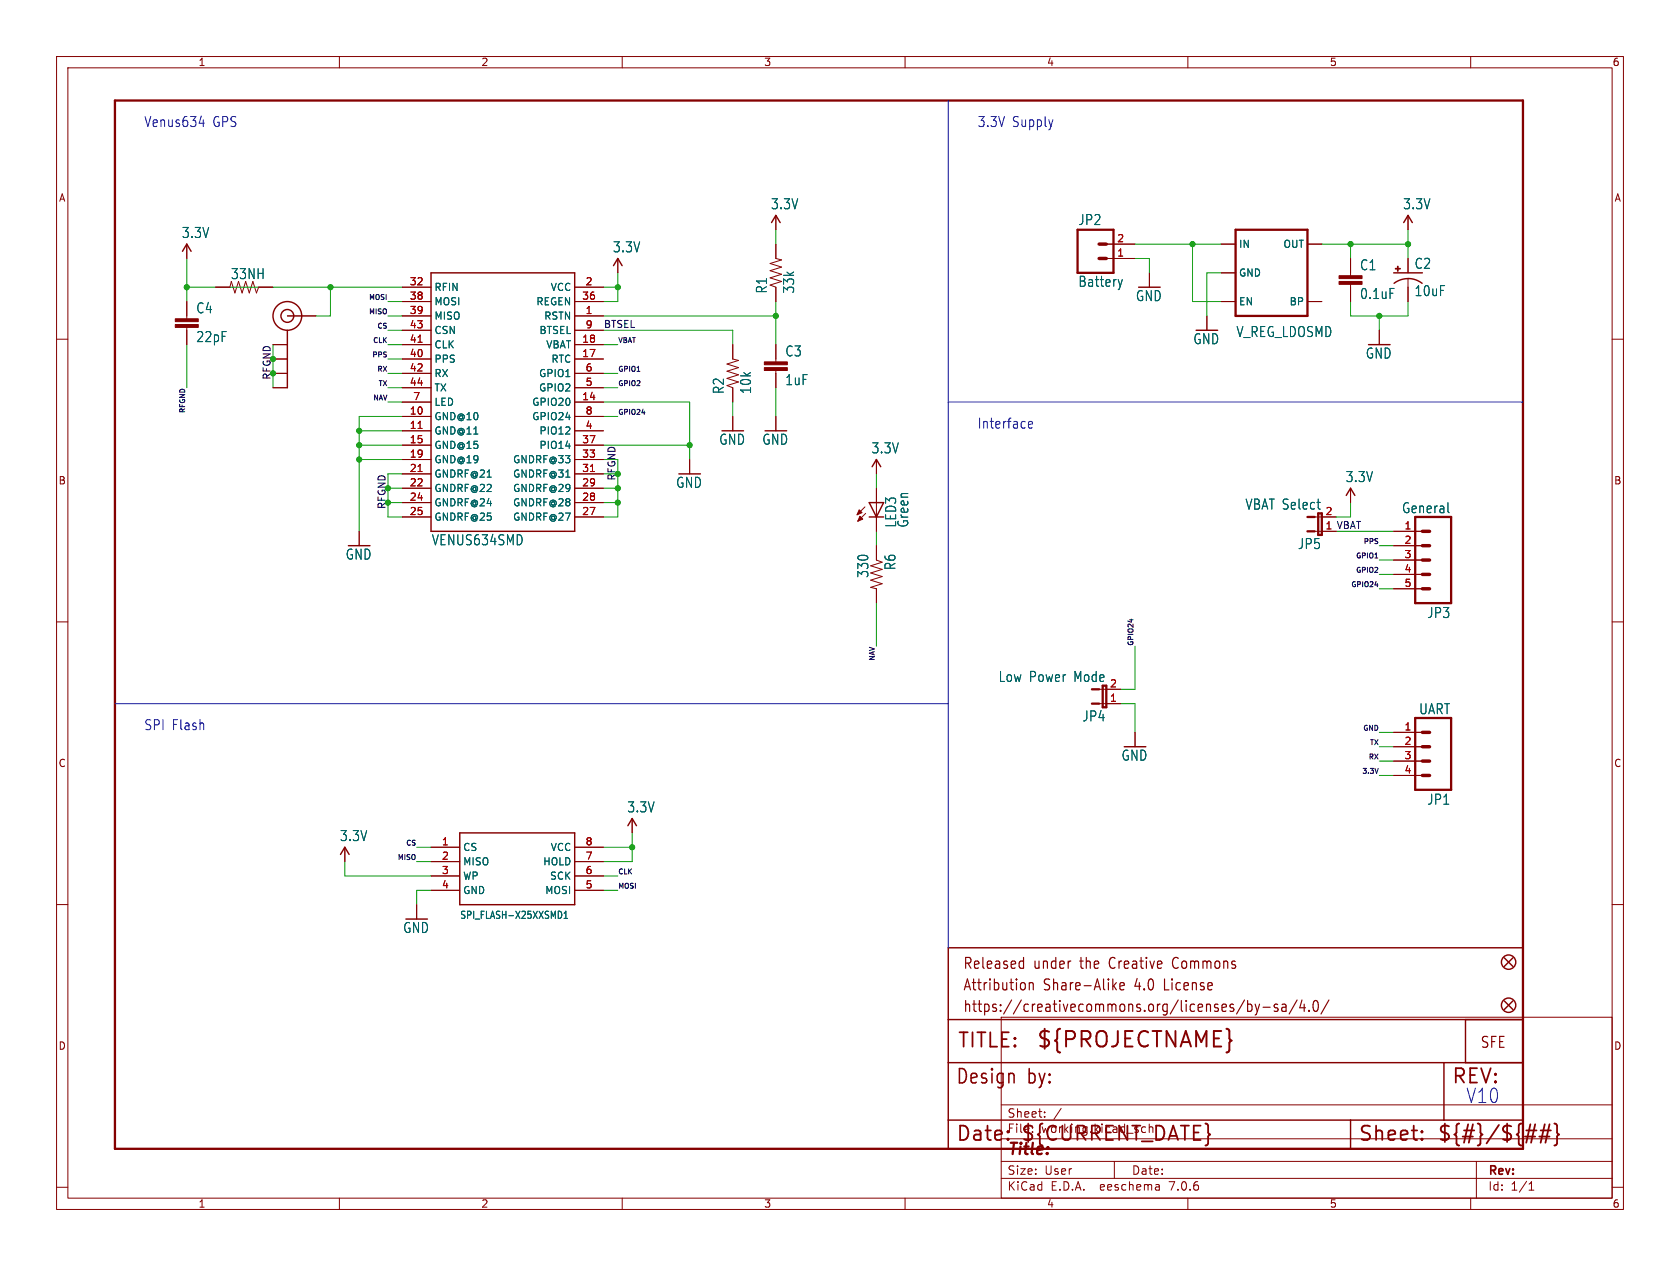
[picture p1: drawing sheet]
<svg xmlns="http://www.w3.org/2000/svg" width="297mm" height="224mm" viewBox="0 0 297 224" stroke-linecap="round" stroke-linejoin="round" font-family="sans-serif">
<g fill="none" stroke="#840000" stroke-width=".18">
<path d="M10 10h277v203.9h-277zM12 12h273v199.9h-273zM60 10v2M110 10v2M160 10v2M210 10v2M260 10v2M137.2 38.1v2.5M248.9 38.1v2.5M10 60h2M33 43.2v2.5M33 53.3v3.1"/>
<path d="M33 57.9v3.1M38.1 50.8h2.5l.3-1 .6 2 .7-2 .6 2 .6-2 .7 2 .6-2 .6 2 .4-1h2.6M50.8 55.9h5.1M71.1 55.9h5.1M71.1 50.8h5.1M71.1 53.3h5.1M71.1 58.4h5.1M101.6 55.9h5.1M101.6 50.8h5.1M101.6 53.3h5.1M101.6 58.4h5.1M109.2 45.7v2.6"/>
<path d="M137.2 43.2v2.5l1 .3-2.1 .6 2.1 .6-2.1 .7 2.1 .6-2.1 .6 2.1 .7-2.1 .6 1.1 .4v2.5M195.6 43.2h5.1M195.6 45.7h5.1M203.2 48.3v2.5M213.4 55.9v2.5M215.9 53.3h2.5M215.9 43.2h2.5M215.9 48.3h2.5M231.1 53.3h2.6M231.1 43.2h2.6M238.8 45.7v3.1M238.8 50.3v3"/>
<path d="M243.8 58.4v2.6M248.9 45.7v2.6M248.9 49.3v4M285 60h2M48.3 63.5h2.5M48.3 61h2.5M48.3 66h2.5M48.3 68.6h2.5M71.1 73.7h5.1M71.1 76.2h5.1M71.1 71.1h5.1M71.1 78.7h5.1"/>
<path d="M71.1 63.5h5.1M71.1 61h5.1M71.1 66h5.1M71.1 68.6h5.1M101.6 73.7h5.1M101.6 76.2h5.1M101.6 71.1h5.1M101.6 78.7h5.1M101.6 63.5h5.1M101.6 61h5.1M101.6 66h5.1M101.6 68.6h5.1"/>
<path d="M129.5 61v2.5l1.1 .3-2.1 .6 2.1 .6-2.1 .7 2.1 .6-2.1 .6 2.1 .7-2.1 .6 1 .4v2.5M129.5 73.7v2.5M137.2 61v3M137.2 65.5v3.1M137.2 73.7v2.5M63.5 94v2.5M71.1 81.3h5.1M71.1 83.8h5.1M71.1 86.4h5.1M71.1 88.9h5.1M71.1 91.4h5.1M101.6 81.3h5.1"/>
<path d="M101.6 83.8h5.1M101.6 86.4h5.1M101.6 88.9h5.1M101.6 91.4h5.1M121.9 81.3v2.5M152.9 89.7l-1.4 1.4M153 90.8l-1.4 1.4M154.9 81.3v2.5M154.9 86.4v7.6M154.9 96.5v2.6l1.1 .3-2.1 .7 2.1 .6-2.1 .6 2.1 .7-2.1 .6 2.1 .7-2.1 .6 1 .2v2.6M232.4 91.4h3.8M232.4 94h3.8"/>
<path d="M238.8 86.4v2.5M246.4 94h5.1M246.4 96.5h5.1M246.4 99.1h5.1M10 110h2M246.4 101.6h5.1M246.4 104.1h5.1M285 110h2M194.3 124.5h3.8M194.3 121.9h3.8M200.7 129.5v2.6M246.4 129.5h5.1"/>
<path d="M246.4 132.1h5.1M246.4 134.6h5.1M246.4 137.2h5.1M10 160h2M61 149.9v2.5M76.2 149.9h5.1M76.2 152.4h5.1M76.2 154.9h5.1M76.2 157.5h5.1M101.6 149.9h5.1M101.6 152.4h5.1M101.6 154.9h5.1"/>
<path d="M101.6 157.5h5.1M111.8 144.8v2.5M285 160h2M73.7 160v2.6M177 179.9h108v32h-108zM177 195.4h108M184.7 197.5v.1M184.7 196.7v.1M187.6 196l-1.3 2M10 210h2M60 211.9v2M110 211.9v2"/>
<path d="M160 211.9v2M177 208.4h108M177 205.4h108M177 201.4h108M197 205.4v3M204.9 209.6l.1 .9M205 210.4l-.2 .1M205 209.9h-.2M210 211.9v2M260 211.9v2M261 205.4v6.5M270.3 210.5h.9"/>
<path d="M270.3 209.4l.4-.4v1.5M285 210h2"/>
</g>
<g fill="none" stroke="#840000" stroke-width=".25">
<path d="M136.4 39.4l.8-1.3 .7 1.3M248.2 39.4l.7-1.3 .8 1.3M32.3 44.5l.7-1.3 .8 1.3M50.8 58.4v10.2M76.2 48.3h25.4v45.7h-25.4zM108.5 47l.7-1.3 .8 1.3M246.4 48.3h5.1M246.5 50.1a4.1 4.1 0 0 1 4.9 0M153.7 91.4h2.5M153.7 88.9h2.5l-1.3 2.5zM154.2 82.6l.7-1.3 .8 1.3M238 87.6l.8-1.2 .7 1.2"/>
<path d="M60.2 151.1l.8-1.2 .7 1.2M81.3 147.3h20.3v12.7h-20.3zM111 146.1l.8-1.3 .7 1.3M167.6 167.6h101.6v35.6h-101.6zM265.9 169.4l1.6 1.5M265.9 177l1.6 1.6M267.5 169.4l-1.6 1.5M267.5 177l-1.6 1.6M167.6 198.1h101.6M167.6 180.3h101.6M167.6 188h101.6M238.8 198.1v5.1"/>
<path d="M255.3 188v10.1M259.1 180.3v7.7"/>
<circle cx="50.8" cy="55.9" r="2.54"/>
<circle cx="50.8" cy="55.9" r="1.14"/>
<circle cx="266.7" cy="170.2" r="1.27"/>
<circle cx="266.7" cy="177.8" r="1.27"/>
</g>
<path d="M73.9 75.8h.7M73.9 60.5h.7M73.9 83.4h.7M104.4 83.4h.7" fill="none" stroke="#a90000" stroke-width=".18"/>
<g fill="#840000" stroke="#840000" stroke-width=".18">
<path d="M31 57.4h4.1v.5h-4.1z"/>
<path d="M31 56.4h4.1v.5h-4.1z"/>
<path d="M236.7 49.8h4.1v.5h-4.1z"/>
<path d="M236.7 48.8h4.1v.5h-4.1z"/>
<path d="M246.7 47.5h.9v.1h-.9z"/>
<path d="M247 47.1h.2v.9h-.2z"/>
<path d="M151.9 90.2l.5 .5-.9 .4z"/>
<path d="M152 91.3l.5 .5-.9 .4z"/>
<path d="M135.1 65h4.1v.5h-4.1z"/>
<path d="M135.1 64h4.1v.5h-4.1z"/>
</g>
<path d="M20.3 17.8h248.9v185.4h-248.9zM190.5 40.6h6.3v7.7h-6.3zM218.4 40.6h12.7v15.3h-12.7zM231.1 94h1.3M231.1 91.4h1.3M233 90.8h.7v3.8h-.7zM250.2 91.4h6.3v15.3h-6.3zM193 124.5h1.3M193 121.9h1.3M194.9 121.3v3.8h.7v-3.8M250.2 127h6.3v12.7h-6.3z" fill="none" stroke="#840000" stroke-width=".41"/>
<path d="M194.3 45.7h1.3M194.3 43.2h1.3M251.5 94h1.2M251.5 96.5h1.2M251.5 99.1h1.2M251.5 101.6h1.2M251.5 104.1h1.2M251.5 129.5h1.2M251.5 132.1h1.2M251.5 134.6h1.2M251.5 137.2h1.2" fill="none" stroke="#840000" stroke-width=".61"/>
<path d="M198.4 49.5l-.4 1.1M232.8 88.9h.6M233.3 90.1h.1M256 90.4l.2 .3M99 161.2a.73 .73 0 0 1 0 1.2M99.7 162.4h.6M99.7 161.5l.3-.3v1.2" fill="none" stroke="#006464" stroke-width=".18"/>
<g fill="none" stroke="#840000" stroke-width=".32">
<path d="M269.8 199.9h1.8M271.4 198.9l-.7 3.2M272.4 199.9h1.8M273.1 198.9l-.7 3.2M273.9 198.9l-.7 3.2M274.8 198.7l.3 .2 .2 .2v1.2l.3 .4-.3 .3v1.2l-.2 .3-.3 .1M178.2 201.4l.1 .1-.1 .1M251.4 201.4l.1 .1-.1 .1M251.4 201.4l-.1 .1 .1 .1M251.4 200.1v.2M251.4 201.4v.2M251.4 200.1l.1 .1-.1 .1"/>
<path d="M251.4 200.1l-.1 .1 .1 .1M269.6 201h1.8M272.1 201h1.8"/>
</g>
<g fill="none" stroke="#840000" stroke-width=".21">
<path d="M180.5 170l.4 .1M180.9 169.3v2M180.9 171.2l-.4 .1M181.2 174v.9M182 173.8v1.3M182 174a.4 .4 0 0 1 .6-.1l.1 1.2M196.9 174.4l.5 .7M197.4 173.8l-.7 .7M198 174.4l.8-.1-.1-.4-.5-.1-.2 .3 .1 .9 .1 .1 .5-.1M220 176.9l-1.4 2.5M220.6 177v1.9M220.6 177.7l.4-.1 .3 .4v.5l-.1 .3-.2 .1-.4-.1"/>
<path d="M221.9 177.6l.4 1.3M222.3 178.9l-.2 .5-.2 .1M222.7 177.6l-.4 1.3M223.3 178.2h1.2M225.9 177.7l-.4-.1a.34 .34 0 0 0-.3 .3 .34 .34 0 0 0 .3 .4h.2a.34 .34 0 0 1 .3 .3 .34 .34 0 0 1-.3 .3l-.4-.1M226.7 177.7l.1-.1 .5 .1 .1 1.2M227.4 178.1l-.6 .1a.4 .4 0 0 0-.2 .3 .4 .4 0 0 0 .2 .4l.6-.1M229.3 176.9l-1.4 2.5M230.2 176.9l-.4 1.4h1M230.6 177.6v1.3M231.4 178.7v.2M232.4 177.1a.37 .37 0 0 1 .4-.1 .37 .37 0 0 1 .2 .3l.1 .9a.71 .71 0 0 1-.4 .7h-.2a1.44 1.44 0 0 1-.1-1.8z"/>
<path d="M234.9 176.9l-1.4 2.5"/>
</g>
<path d="M243.1 98.7h.5M243.1 103.5h.5M243.7 135.9l-.3 .9" fill="none" stroke="#0f0f0f" stroke-width=".18"/>
<path d="M167.6 17.8v149.8M35.2 21.8h1M35.9 21.2v1.2M167.6 71.1h101.6M181.8 75.1l.7-.1v-.4l-.5-.1-.2 .3 .1 .8h.6M20.3 124.5h147.3" fill="none" stroke="#0000c2" stroke-width=".18"/>
<g fill="none" stroke="#009600" stroke-width=".18">
<path d="M33 45.7v7.6M33 50.8h38.1M58.4 50.8v5.1h-2.5M68.6 58.4h2.5M68.6 55.9h2.5M68.6 53.3h2.5M106.7 58.4h22.8v2.6M106.7 55.9h30.5M106.7 50.8h2.5M109.2 48.3v5h-2.5M137.2 40.6v2.6M137.2 53.3v7.7"/>
<path d="M200.7 43.2h15.2M200.7 45.7h2.5v2.6M210.8 43.2v10.1h5.1M215.9 48.3h-2.5v7.6M233.7 43.2h15.2M238.8 53.3v2.6h10.1v-2.6M238.8 43.2v2.5M243.8 55.9v2.5M248.9 40.6v5.1M33 61v7.6M48.3 66v2.6M63.5 78.7h7.6"/>
<path d="M63.5 76.2h7.6M68.6 63.5h2.5M68.6 66h2.5M68.6 61h2.5M68.6 71.1h2.5M68.6 68.6h2.5M71.1 73.7h-7.6v20.3M106.7 78.7h15.2M106.7 66h2.5M106.7 61h2.5M106.7 73.7h2.5M106.7 71.1h15.2v10.2"/>
<path d="M106.7 68.6h2.5M129.5 71.1v2.6M137.2 68.6v5.1M63.5 81.3h7.6M68.6 86.4h2.5M68.6 83.8h2.5M71.1 88.9h-2.5v2.5h2.5M106.7 83.8h2.5v7.6h-2.5M106.7 86.4h2.5M106.7 88.9h2.5M106.7 81.3h2.5M154.9 83.8v2.6"/>
<path d="M154.9 94v2.5M236.2 94h10.2M238.8 88.9v2.5h-2.6M243.8 96.5h2.6M243.8 99.1h2.6M154.9 106.7v7.6M200.7 114.3v7.6h-2.6M243.8 104.1h2.6M243.8 101.6h2.6M198.1 124.5h2.6v5M243.8 137.2h2.6M243.8 132.1h2.6"/>
<path d="M243.8 134.6h2.6M243.8 129.5h2.6M61 152.4v2.5h15.2M73.7 152.4h2.5M73.7 149.9h2.5M76.2 157.5h-2.5v2.5M106.7 157.5h2.5M106.7 154.9h2.5M106.7 149.9h5.1M111.8 147.3v5.1h-5.1"/>
</g>
<g fill="#009600" stroke="#009600" stroke-width=".18">
<circle cx="33" cy="50.8" r=".46"/>
<circle cx="63.5" cy="78.7" r=".46"/>
<circle cx="63.5" cy="81.3" r=".46"/>
<circle cx="48.3" cy="66" r=".46"/>
<circle cx="58.4" cy="50.8" r=".46"/>
<circle cx="63.5" cy="76.2" r=".46"/>
<circle cx="48.3" cy="63.5" r=".46"/>
<circle cx="137.2" cy="55.9" r=".46"/>
<circle cx="109.2" cy="50.8" r=".46"/>
<circle cx="121.9" cy="78.7" r=".46"/>
<circle cx="109.2" cy="83.8" r=".46"/>
<circle cx="109.2" cy="88.9" r=".46"/>
<circle cx="109.2" cy="86.4" r=".46"/>
<circle cx="111.8" cy="149.9" r=".46"/>
<circle cx="248.9" cy="43.2" r=".46"/>
<circle cx="238.8" cy="43.2" r=".46"/>
<circle cx="243.8" cy="55.9" r=".46"/>
<circle cx="210.8" cy="43.2" r=".46"/>
<circle cx="68.6" cy="86.4" r=".46"/>
<circle cx="68.6" cy="88.9" r=".46"/>
</g>
<text font-size="3.8" fill="#840000" x="183.1" y="185.7">${PROJECTNAME}</text>
<g font-size="3.5" fill="#840000">
<text x="169.2" y="185.7">TITLE:</text>
<text x="168.9" y="192.1">Design</text>
<text x="181.6" y="192.1">by:</text>
<text x="256.5" y="192.1">REV:</text>
<text x="168.9" y="202.2">Date:</text>
<text x="180.3" y="202.2">${CURRENT_DATE}</text>
<text x="240" y="202.2">Sheet:</text>
<text x="254" y="202.2">${#}/${##}</text>
</g>
<text font-size="3.5" fill="#0000c2" x="259.1" y="195.3">V10</text>
<text font-size="2.8" fill="#840000" x="178" y="204.8">Title:</text>
<g font-size="2.7" fill="#840000">
<text x="170.2" y="171.7">Released</text>
<text x="182.7" y="171.7">under</text>
<text x="191.1" y="171.7">the</text>
<text x="196.5" y="171.7">Creative</text>
<text x="208" y="171.7">Commons</text>
<text x="170.2" y="175.5">Attribution</text>
<text x="170.2" y="179.3">https://creativecommons.org/licenses/by-sa/4.0/</text>
<text x="184.5" y="175.5">Share-Alike</text>
<text x="200.8" y="175.5">4.0</text>
<text x="206.2" y="175.5">License</text>
<text x="261.6" y="185.6">SFE</text>
</g>
<g font-size="2.5" fill="#0000c2">
<text x="25.4" y="22.6">Venus634</text>
<text x="37.6" y="22.6">GPS</text>
<text x="172.7" y="22.6">3.3V</text>
<text x="178.9" y="22.6">Supply</text>
<text x="172.7" y="76">Interface</text>
<text x="25.4" y="129.3">SPI Flash</text>
</g>
<g font-size="2.5" fill="#006464">
<text x="136.2" y="37.2">3.3V</text>
<text x="190.6" y="40">JP2</text>
<text x="248" y="37.2">3.3V</text>
<text x="32.1" y="42.3">3.3V</text>
<text x="108.3" y="44.8">3.3V</text>
<text x="250" y="47.8">C2</text>
<text x="40.7" y="49.6">33NH</text>
<text x="135.8" y="52" transform="rotate(-90 135.8 52)">R1</text>
<text x="140.6" y="52" transform="rotate(-90 140.6 52)">33k</text>
<text x="190.6" y="50.9">Battery</text>
<text x="200.7" y="53.5">GND</text>
<text x="240.3" y="48">C1</text>
<text x="240.3" y="53.1">0.1uF</text>
<text x="250" y="52.6">10uF</text>
<text x="34.6" y="55.6">C4</text>
<text x="218.5" y="59.8">V_REG_LDOSMD</text>
<text x="34.6" y="60.7">22pF</text>
<text x="138.7" y="63.3">C3</text>
<text x="210.9" y="61.1">GND</text>
<text x="241.4" y="63.6">GND</text>
<text x="128.2" y="69.8" transform="rotate(-90 128.2 69.8)">R2</text>
<text x="133" y="69.8" transform="rotate(-90 133 69.8)">10k</text>
<text x="138.7" y="68.3">1uF</text>
<text x="127.1" y="78.9">GND</text>
<text x="134.7" y="78.9">GND</text>
<text x="154" y="80.4">3.3V</text>
<text x="119.4" y="86.5">GND</text>
<text x="237.8" y="85.5">3.3V</text>
<text x="158.6" y="93.4" transform="rotate(-90 158.6 93.4)">LED3</text>
<text x="160.8" y="93.4" transform="rotate(-90 160.8 93.4)">Green</text>
<text x="220.1" y="90.4">VBAT Select</text>
<text x="247.8" y="91">General</text>
<text x="61" y="99.2">GND</text>
<text x="76.3" y="96.7">VENUS634SMD</text>
<text x="158.5" y="101" transform="rotate(-90 158.5 101)">R6</text>
<text x="229.4" y="97.3">JP5</text>
<text x="153.7" y="102.3" transform="rotate(-90 153.7 102.3)">330</text>
<text x="252.2" y="109.5">JP3</text>
<text x="176.4" y="120.8">Low Power</text>
<text x="189.9" y="120.8">Mode</text>
<text x="191.3" y="127.8">JP4</text>
<text x="250.8" y="126.6">UART</text>
<text x="198.2" y="134.8">GND</text>
<text x="110.8" y="143.9">3.3V</text>
<text x="252.2" y="142.6">JP1</text>
<text x="60" y="149">3.3V</text>
<text x="71.2" y="165.2">GND</text>
</g>
<g font-size="2.1" fill="#840000">
<text x="178" y="197.9">Sheet:</text>
<text x="178" y="200.6">File:</text>
<text x="184.1" y="200.6">working.kicad_sch</text>
<text x="178" y="208">Size:</text>
<text x="184.7" y="208">User</text>
<text x="200" y="208">Date:</text>
<text x="263" y="208.2">Rev:</text>
<text x="178" y="210.8">KiCad</text>
<text x="185.7" y="210.8">E.D.A.</text>
<text x="194.6" y="210.8">eeschema</text>
<text x="207" y="210.8">7.0.6</text>
<text x="263" y="210.8">Id:</text>
<text x="267.1" y="210.8">1/1</text>
</g>
<g font-size="1.8" fill="#840000">
<text x="35" y="11.9">1</text>
<text x="85" y="11.9">2</text>
<text x="135" y="11.9">3</text>
<text x="185" y="11.9">4</text>
<text x="235" y="11.9">5</text>
<text x="285" y="11.9">6</text>
<text x="10.3" y="35.9">A</text>
<text x="285.3" y="35.9">A</text>
<text x="10.3" y="85.9">B</text>
<text x="285.3" y="85.9">B</text>
<text x="10.3" y="135.9">C</text>
<text x="285.3" y="135.9">C</text>
<text x="10.3" y="185.9">D</text>
<text x="285.3" y="185.9">D</text>
<text x="35" y="213.8">1</text>
<text x="85" y="213.8">2</text>
<text x="135" y="213.8">3</text>
<text x="185" y="213.8">4</text>
<text x="235" y="213.8">5</text>
<text x="285" y="213.8">6</text>
</g>
<g font-size="1.8" fill="#a90000">
<text x="197.4" y="45.5">1</text>
<text x="197.4" y="42.9">2</text>
<text x="72.3" y="50.5">32</text>
<text x="72.3" y="53.1">38</text>
<text x="102.8" y="53.1">36</text>
<text x="103.4" y="50.5">2</text>
<text x="72.3" y="55.6">39</text>
<text x="72.3" y="58.2">43</text>
<text x="103.4" y="55.6">1</text>
<text x="103.4" y="58.2">9</text>
<text x="72.3" y="63.2">40</text>
<text x="72.3" y="60.7">41</text>
<text x="72.3" y="65.8">42</text>
<text x="102.8" y="63.2">17</text>
<text x="102.8" y="60.7">18</text>
<text x="103.4" y="65.8">6</text>
<text x="72.3" y="68.3">44</text>
<text x="73" y="70.9">7</text>
<text x="102.8" y="70.9">14</text>
<text x="103.4" y="68.3">5</text>
<text x="72.3" y="73.4">10</text>
<text x="72.3" y="75.9">11</text>
<text x="103.4" y="75.9">4</text>
<text x="103.4" y="73.4">8</text>
<text x="72.3" y="78.5">15</text>
<text x="72.3" y="81">19</text>
<text x="72.3" y="83.6">21</text>
<text x="102.8" y="83.6">31</text>
<text x="102.8" y="81">33</text>
<text x="102.8" y="78.5">37</text>
<text x="72.3" y="86.1">22</text>
<text x="72.3" y="88.6">24</text>
<text x="102.8" y="88.6">28</text>
<text x="102.8" y="86.1">29</text>
<text x="72.3" y="91.2">25</text>
<text x="102.8" y="91.2">27</text>
<text x="234.2" y="91.2">2</text>
<text x="234.2" y="93.7">1</text>
<text x="248.2" y="93.7">1</text>
<text x="248.2" y="96.3">2</text>
<text x="248.2" y="98.8">3</text>
<text x="248.2" y="101.3">4</text>
<text x="248.2" y="103.9">5</text>
<text x="196.1" y="124.2">1</text>
<text x="196.1" y="121.7">2</text>
<text x="248.2" y="129.3">1</text>
<text x="248.2" y="131.8">2</text>
<text x="248.2" y="134.4">3</text>
<text x="248.2" y="136.9">4</text>
<text x="78" y="149.6">1</text>
<text x="103.4" y="149.6">8</text>
<text x="78" y="152.1">2</text>
<text x="78" y="154.7">3</text>
<text x="103.4" y="154.7">6</text>
<text x="103.4" y="152.1">7</text>
<text x="78" y="157.2">4</text>
<text x="103.4" y="157.2">5</text>
</g>
<g font-size="1.8" fill="#006464">
<text x="218.9" y="44">IN</text>
<text x="226.8" y="44">OUT</text>
<text x="76.7" y="51.7">RFIN</text>
<text x="97.3" y="51.7">VCC</text>
<text x="218.9" y="49.1">GND</text>
<text x="76.7" y="54.2">MOSI</text>
<text x="76.7" y="56.7">MISO</text>
<text x="76.7" y="59.3">CSN</text>
<text x="94.7" y="54.2">REGEN</text>
<text x="95.3" y="59.3">BTSEL</text>
<text x="96.1" y="56.7">RSTN</text>
<text x="218.9" y="54.2">EN</text>
<text x="227.9" y="54.2">BP</text>
<text x="76.7" y="64.4">PPS</text>
<text x="76.7" y="61.8">CLK</text>
<text x="96.5" y="61.8">VBAT</text>
<text x="97.4" y="64.4">RTC</text>
<text x="76.7" y="66.9">RX</text>
<text x="76.7" y="69.4">TX</text>
<text x="76.7" y="72">LED</text>
<text x="94" y="72">GPIO20</text>
<text x="95.2" y="69.4">GPIO2</text>
<text x="95.2" y="66.9">GPIO1</text>
<text x="76.7" y="74.5">GND@10</text>
<text x="76.7" y="77.1">GND@11</text>
<text x="94" y="74.5">GPIO24</text>
<text x="95.3" y="77.1">PIO12</text>
<text x="76.7" y="79.6">GND@15</text>
<text x="76.7" y="82.1">GND@19</text>
<text x="90.6" y="82.1">GNDRF@33</text>
<text x="95.3" y="79.6">PIO14</text>
<text x="76.7" y="84.7">GNDRF@21</text>
<text x="76.7" y="87.2">GNDRF@22</text>
<text x="76.7" y="89.8">GNDRF@24</text>
<text x="90.6" y="89.8">GNDRF@28</text>
<text x="90.6" y="87.2">GNDRF@29</text>
<text x="90.6" y="84.7">GNDRF@31</text>
<text x="76.7" y="92.3">GNDRF@25</text>
<text x="90.6" y="92.3">GNDRF@27</text>
<text x="81.8" y="150.7">CS</text>
<text x="81.8" y="153.3">MISO</text>
<text x="81.8" y="155.8">WP</text>
<text x="95.9" y="153.3">HOLD</text>
<text x="97.1" y="155.8">SCK</text>
<text x="97.3" y="150.7">VCC</text>
<text x="81.8" y="158.3">GND</text>
<text x="96.3" y="158.3">MOSI</text>
<text x="81.3" y="162.7">SPI_FLASH-X25XXSMD1</text>
</g>
<text font-size="1.8" fill="#0f0f0f" x="234.2" y="93.7">1 VBAT</text>
<text font-size="1.7" fill="#0f0f0f" x="106.7" y="58.1">BTSEL</text>
<g font-size="1.7" fill="#009600">
<text x="47.9" y="67.3" transform="rotate(-90 47.9 67.3)">RFGND</text>
<text x="108.9" y="85.1" transform="rotate(-90 108.9 85.1)">RFGND</text>
<text x="68.2" y="90.1" transform="rotate(-90 68.2 90.1)">RFGND</text>
</g>
<g font-size="1.2" fill="#0f0f0f">
<text x="65.1" y="53.1">MOSI</text>
<text x="65.1" y="55.6">MISO</text>
<text x="66.6" y="58.2">CS</text>
<text x="65.7" y="63.3">PPS</text>
<text x="65.8" y="60.7">CLK</text>
<text x="66.6" y="65.8">RX</text>
<text x="109.2" y="60.7">VBAT</text>
<text x="109.2" y="65.8">GPIO1</text>
<text x="65.8" y="70.9">NAV</text>
<text x="66.8" y="68.3">TX</text>
<text x="109.2" y="68.3">GPIO2</text>
<text x="32.8" y="73.2" transform="rotate(-90 32.8 73.2)">RFGND</text>
<text x="109.2" y="73.4">GPIO24</text>
<text x="239.6" y="98.8">GPIO1</text>
<text x="239.6" y="101.4">GPIO2</text>
<text x="240.9" y="96.3">PPS</text>
<text x="238.7" y="103.9">GPIO24</text>
<text x="154.7" y="117" transform="rotate(-90 154.7 117)">NAV</text>
<text x="200.4" y="114.3" transform="rotate(-90 200.4 114.3)">GPIO24</text>
<text x="240.9" y="129.3">GND</text>
<text x="242" y="131.8">TX</text>
<text x="240.7" y="136.9">3.3V</text>
<text x="241.8" y="134.4">RX</text>
<text x="71.6" y="149.6">CS</text>
<text x="70.2" y="152.2">MISO</text>
<text x="109.2" y="154.7">CLK</text>
<text x="109.2" y="157.2">MOSI</text>
</g>
</svg>
